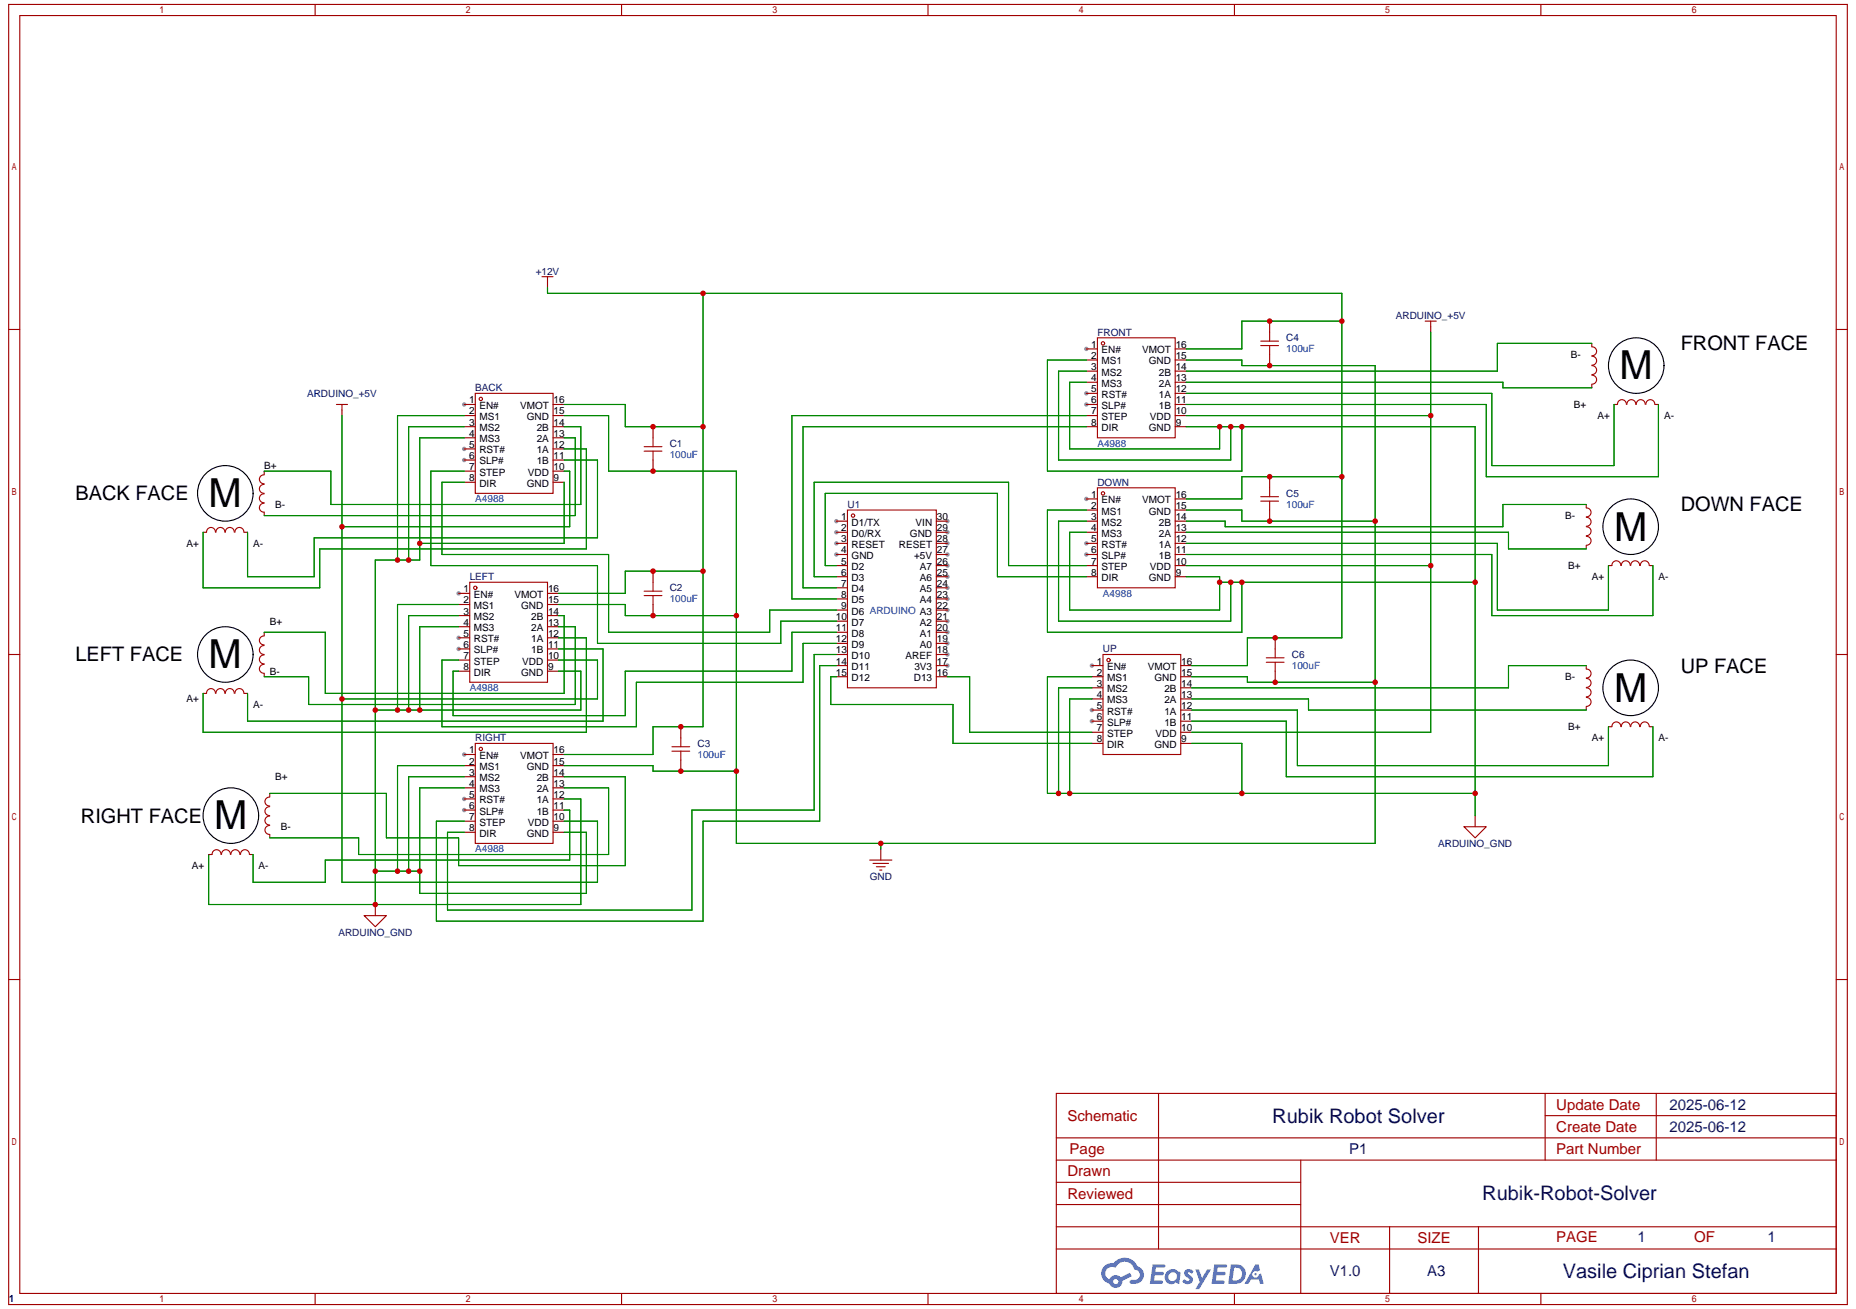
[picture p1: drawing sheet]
<svg xmlns="http://www.w3.org/2000/svg" width="297mm" height="210mm" viewBox="0 0 297 210" stroke-linecap="round" stroke-linejoin="round" font-family="sans-serif">
<g fill="#999">
<circle cx="133.9" cy="83.4" r=".36"/>
<circle cx="133.9" cy="85.2" r=".36"/>
<circle cx="133.9" cy="87" r=".36"/>
<circle cx="133.9" cy="88.8" r=".36"/>
<circle cx="151.7" cy="106.6" r=".36"/>
<circle cx="151.7" cy="104.8" r=".36"/>
<circle cx="151.7" cy="103" r=".36"/>
<circle cx="151.7" cy="101.2" r=".36"/>
<circle cx="151.7" cy="99.4" r=".36"/>
<circle cx="151.7" cy="97.7" r=".36"/>
<circle cx="151.7" cy="95.9" r=".36"/>
<circle cx="151.7" cy="94.1" r=".36"/>
<circle cx="151.7" cy="92.3" r=".36"/>
<circle cx="151.7" cy="90.5" r=".36"/>
<circle cx="151.7" cy="88.8" r=".36"/>
<circle cx="151.7" cy="87" r=".36"/>
<circle cx="151.7" cy="85.2" r=".36"/>
<circle cx="151.7" cy="83.4" r=".36"/>
<circle cx="73.4" cy="95" r=".36"/>
<circle cx="73.4" cy="102.1" r=".36"/>
<circle cx="73.4" cy="103.9" r=".36"/>
<circle cx="173.9" cy="55.9" r=".36"/>
<circle cx="173.9" cy="63" r=".36"/>
<circle cx="173.9" cy="64.8" r=".36"/>
<circle cx="74.3" cy="64.8" r=".36"/>
<circle cx="74.3" cy="71.9" r=".36"/>
<circle cx="74.3" cy="73.6" r=".36"/>
<circle cx="173.9" cy="79.9" r=".36"/>
<circle cx="173.9" cy="87" r=".36"/>
<circle cx="173.9" cy="88.8" r=".36"/>
<circle cx="74.3" cy="120.8" r=".36"/>
<circle cx="74.3" cy="127.9" r=".36"/>
<circle cx="74.3" cy="129.7" r=".36"/>
<circle cx="174.8" cy="106.6" r=".36"/>
<circle cx="174.8" cy="113.7" r=".36"/>
<circle cx="174.8" cy="115.4" r=".36"/>
</g>
<g fill="none" stroke="#a10000" stroke-width=".18">
<path d="M1.4 .7h294.4v208.1h-294.4zM3.2 2.5h290.8v204.6h-290.8zM50.5 .7v1.8M99.5 .7v1.8M148.6 .7v1.8M197.7 .7v1.8M246.7 .7v1.8M1.4 52.7h1.8M294 52.7h1.8M1.4 104.8h1.8M294 104.8h1.8M1.4 156.8h1.8"/>
<path d="M294 156.8h1.8M169.1 175h124.9v32.1h-124.9zM185.5 175v24.9M247.4 175v10.7M247.4 178.6h46.6M265.2 175v10.7M169.1 189.3h39.2M169.1 199.9h124.9M169.1 185.7h124.9M169.1 196.4h124.9M169.1 192.8h39.2M169.1 182.2h124.9"/>
<path d="M208.3 185.7v21.4M222.5 196.4v10.7M236.7 196.4v10.7M50.5 207.1v1.7M99.5 207.1v1.7M148.6 207.1v1.7M197.7 207.1v1.7M246.7 207.1v1.7"/>
</g>
<g fill="#5487ff">
<path d="M189.8 203.3l.6-.2 .4 .1 .3 .3-.3 .5a.36 .36 0 0 0-.2-.3 .36 .36 0 0 0-.4 .1v.1a1.53 1.53 0 0 1 .8 1.1 1 1 0 0 1-1.7 .2l.3-.5 .6 .4 .2-.2v-.2a1.08 1.08 0 0 1-.7-1.2z"/>
<path d="M191.4 203.2h.6l.5 1.4 .8-1.4h.6l-1.9 3.2h-.6l.7-1.2z"/>
<path d="M184.6 202.4h.8a1.18 1.18 0 0 1 1.2 .1 .28 .28 0 0 1-.3 .4h-1.2l-.1 .7h1.2l.2 .3a.35 .35 0 0 1-.5 .3l-1-.1-.1 .9h1a.32 .32 0 0 1 .3 0 .32 .32 0 0 1 .1 .4l-.2 .1h-1.9z"/>
<path d="M194.4 202.4h.9a1.19 1.19 0 0 1 1.1 .1 .28 .28 0 0 1-.2 .4h-1.2l-.1 .7h1.1l.3 .3a.35 .35 0 0 1-.5 .2h-1l-.1 .9h.9a.32 .32 0 0 1 .4 0 .32 .32 0 0 1 .1 .4l-.3 .1h-1.8z"/>
<path d="M201 202.4h.5l.3 .9-.5 .3a.53 .53 0 0 0-.8 .2 .53 .53 0 0 0 .4 .7 .53 .53 0 0 0 .6-.5l.4-.1 .4 1.6h-.5l-.2-.6h-1.3l-.4 .6h-.6z"/>
<path d="M197.1 202.4l-.5 3.1h1.1a1.59 1.59 0 0 0 1.8-1.6 1.59 1.59 0 0 0-1.9-1.5zM197.6 202.9a1.05 1.05 0 0 1 1.3 1.1 1.05 1.05 0 0 1-1.4 1h-.2z"/>
<path d="M186.8 203.6a1.11 1.11 0 0 0-.1 1.6 1.11 1.11 0 0 0 1.6 .1l.5 .2 .2-1.7v-.2h-.4a1.12 1.12 0 0 0-1.8 0zM187.3 203.9a.69 .69 0 0 1 1.1 .2 .69 .69 0 0 1-.5 1 .66 .66 0 0 1-.8-.4 .66 .66 0 0 1 .2-.8z"/>
<path d="M176.8 202.7a1.66 1.66 0 0 0 .8 2.8 1.08 1.08 0 0 0 1.3 .7 1.08 1.08 0 0 0 .8-1.1l1.5-.8-.3-.6-1.4 .8a1.1 1.1 0 0 0-1.9 .3 1.05 1.05 0 0 1-.5-1.5 1.05 1.05 0 0 1 1.5-.3 1.56 1.56 0 0 1 1.6-1 1.56 1.56 0 0 1 1.4 1.3 .81 .81 0 0 1 .9 .7 .81 .81 0 0 1-.8 .9h-.4a.33 .33 0 0 0-.4 .3 .33 .33 0 0 0 .3 .3 1.5 1.5 0 0 0 1.9-.9 1.5 1.5 0 0 0-1-1.9 2.23 2.23 0 0 0-3.8-.5h-.2a1.78 1.78 0 0 0-1.3 .5zM178.2 205.2a.45 .45 0 0 1 .9 0 .45 .45 0 0 1-.9 0z"/>
<circle cx="201" cy="204" r=".2"/>
</g>
<g fill="none" stroke="#a10000" stroke-width=".18">
<path d="M86.8 44.3h1.8M87.7 44.3v.9M175.7 54.1h12.5v16h-12.5zM201.9 55.3h2.8M201.9 54.6h2.8M203.3 53.2v1.4M203.3 55.3v1.4M228.2 51.4h1.8M229.1 51.4v.9M254.9 55.5a.71 .71 0 0 1 .7 .7 .71 .71 0 0 1-.7 .7M254.9 57a.71 .71 0 0 1 .7 .7 .71 .71 0 0 1-.7 .7M254.9 58.5a.71 .71 0 0 1 .7 .7 .71 .71 0 0 1-.7 .8"/>
<path d="M42.3 79.1a.71 .71 0 0 0-.8 .7 .71 .71 0 0 0 .8 .7M42.3 77.6a.71 .71 0 0 0-.8 .7 .71 .71 0 0 0 .8 .7M42.3 76a.71 .71 0 0 0-.8 .7 .71 .71 0 0 0 .8 .7M53.9 64.8h1.7M54.8 64.8v.8M76.1 63h12.5v16h-12.5zM103.1 72.2h2.9M103.1 71.5h2.9M104.6 70.1v1.4M104.6 72.2v1.4M175.7 78.1h12.5v16h-12.5zM201.9 79.5h2.8"/>
<path d="M203.3 78.1v1.4M254.9 60.1a.71 .71 0 0 1 .7 .7 .71 .71 0 0 1-.7 .7M259 64.7a.71 .71 0 0 1 .7-.7 .71 .71 0 0 1 .7 .7M260.5 64.7a.71 .71 0 0 1 .7-.7 .71 .71 0 0 1 .7 .7M262 64.7a.71 .71 0 0 1 .7-.7 .71 .71 0 0 1 .7 .7M263.5 64.7a.71 .71 0 0 1 .7-.7 .71 .71 0 0 1 .8 .7M33.1 85.2a.71 .71 0 0 1 .7-.8 .71 .71 0 0 1 .7 .8M34.6 85.2a.71 .71 0 0 1 .7-.8 .71 .71 0 0 1 .7 .8M36.1 85.2a.71 .71 0 0 1 .7-.8 .71 .71 0 0 1 .7 .8M37.6 85.2a.71 .71 0 0 1 .7-.8 .71 .71 0 0 1 .7 .8M42.3 80.6a.71 .71 0 0 0-.8 .7 .71 .71 0 0 0 .8 .7M75.2 93.2h12.5v16h-12.5z"/>
<path d="M103.1 95.3h2.9M103.1 94.6h2.9M104.6 93.2v1.4M104.6 95.3v1.5M135.7 81.6h14.2v28.5h-14.2zM201.9 80.2h2.8M203.3 80.2v1.4M254 81.3a.71 .71 0 0 1 .8 .7 .71 .71 0 0 1-.8 .7M254 85.9a.71 .71 0 0 1 .8 .7 .71 .71 0 0 1-.8 .7M254 82.8a.71 .71 0 0 1 .8 .7 .71 .71 0 0 1-.8 .7M254 84.3a.71 .71 0 0 1 .8 .7 .71 .71 0 0 1-.8 .7M258.1 90.5a.71 .71 0 0 1 .7-.7 .71 .71 0 0 1 .7 .7"/>
<path d="M259.6 90.5a.71 .71 0 0 1 .7-.7 .71 .71 0 0 1 .7 .7M261.1 90.5a.71 .71 0 0 1 .7-.7 .71 .71 0 0 1 .7 .7M262.7 90.5a.71 .71 0 0 1 .7-.7 .71 .71 0 0 1 .7 .7M33.1 111a.71 .71 0 0 1 .7-.8 .71 .71 0 0 1 .7 .8M34.6 111a.71 .71 0 0 1 .7-.8 .71 .71 0 0 1 .7 .8M36.1 111a.71 .71 0 0 1 .7-.8 .71 .71 0 0 1 .7 .8M37.6 111a.71 .71 0 0 1 .7-.8 .71 .71 0 0 1 .7 .8M42.3 106.4a.71 .71 0 0 0-.8 .7 .71 .71 0 0 0 .8 .7M42.3 104.9a.71 .71 0 0 0-.8 .7 .71 .71 0 0 0 .8 .7M42.3 103.3a.71 .71 0 0 0-.8 .8 .71 .71 0 0 0 .8 .7M42.3 101.8a.71 .71 0 0 0-.8 .7 .71 .71 0 0 0 .8 .7M76.1 119h12.5v16h-12.5z"/>
<path d="M107.6 119.5h2.8M109 118.1v1.4M176.6 104.8h12.5v16h-12.5zM202.8 106h2.8M202.8 105.3h2.8M204.2 103.9v1.4M204.2 106v1.4M254 107.1a.71 .71 0 0 1 .8 .7 .71 .71 0 0 1-.8 .7M254 111.7a.71 .71 0 0 1 .8 .7 .71 .71 0 0 1-.8 .7M254 108.6a.71 .71 0 0 1 .8 .7 .71 .71 0 0 1-.8 .7M254 110.1a.71 .71 0 0 1 .8 .7 .71 .71 0 0 1-.8 .7M258.1 116.3a.71 .71 0 0 1 .7-.7 .71 .71 0 0 1 .7 .7"/>
<path d="M259.6 116.3a.71 .71 0 0 1 .7-.7 .71 .71 0 0 1 .7 .7M261.1 116.3a.71 .71 0 0 1 .7-.7 .71 .71 0 0 1 .7 .7M262.7 116.3a.71 .71 0 0 1 .7-.7 .71 .71 0 0 1 .7 .7M34 136.8a.71 .71 0 0 1 .7-.8 .71 .71 0 0 1 .7 .8M35.5 136.8a.71 .71 0 0 1 .7-.8 .71 .71 0 0 1 .7 .8M37 136.8a.71 .71 0 0 1 .7-.8 .71 .71 0 0 1 .7 .8M38.5 136.8a.71 .71 0 0 1 .7-.8 .71 .71 0 0 1 .7 .8M43.2 132.2a.71 .71 0 0 0-.8 .7 .71 .71 0 0 0 .8 .7M43.2 130.6a.71 .71 0 0 0-.8 .8 .71 .71 0 0 0 .8 .7M43.2 129.1a.71 .71 0 0 0-.8 .7 .71 .71 0 0 0 .8 .8M43.2 127.6a.71 .71 0 0 0-.8 .7 .71 .71 0 0 0 .8 .7M107.6 120.3h2.8"/>
<path d="M109 120.3v1.4M139.3 137.7h3.5M139.8 138.2h2.5M140.3 138.8h1.4M140.9 139.3h.3M234.4 132.3h3.6l-1.8 1.8zM58.3 146.6h3.6l-1.8 1.8z"/>
<circle cx="176.6" cy="55" r=".27"/>
<circle cx="77" cy="63.9" r=".27"/>
<circle cx="176.6" cy="79" r=".27"/>
<circle cx="76.1" cy="94.1" r=".27"/>
<circle cx="136.6" cy="82.5" r=".27"/>
<circle cx="77" cy="119.9" r=".27"/>
<circle cx="177.5" cy="105.7" r=".27"/>
</g>
<g fill="none" stroke="#870000" stroke-width=".18">
<path d="M87.7 45.2v.9M173.9 55.9h1.8M173.9 57.6h1.8M173.9 59.4h1.8M188.2 55.9h1.7M188.2 57.6h1.7M188.2 59.4h1.7M203.3 51.4v1.8M203.3 56.7v1.8M229.1 52.3v.9M254.9 55v.5M42.3 75.4v.6"/>
<path d="M54.8 65.6v.9M74.3 64.8h1.8M74.3 66.5h1.8M74.3 68.3h1.8M74.3 70.1h1.8M74.3 71.9h1.8M74.3 73.6h1.8M74.3 75.4h1.8M74.3 77.2h1.8M88.6 64.8h1.7M88.6 66.5h1.7M88.6 68.3h1.7"/>
<path d="M88.6 70.1h1.7M88.6 71.9h1.7M88.6 73.6h1.7M88.6 75.4h1.7M88.6 77.2h1.7M104.6 68.3v1.8M104.6 73.6v1.8M173.9 61.2h1.8M173.9 63h1.8M173.9 64.8h1.8M173.9 66.5h1.8M173.9 68.3h1.8"/>
<path d="M173.9 79.9h1.8M188.2 61.2h1.7M188.2 63h1.7M188.2 64.8h1.7M188.2 66.5h1.7M188.2 68.3h1.7M188.2 79.9h1.7M203.3 76.3v1.8M254.9 61.5v.6M258.4 64.8h.6M265 64.8h.6M32.5 85.2h.6"/>
<path d="M39.1 85.2h.5M42.3 82v.5M73.4 95h1.8M73.4 96.8h1.8M73.4 98.5h1.8M87.7 95h1.7M87.7 96.8h1.7M87.7 98.5h1.7M104.6 91.4v1.8M104.6 96.8v1.7M133.9 83.4h1.8M133.9 85.2h1.8"/>
<path d="M133.9 87h1.8M133.9 88.8h1.8M133.9 90.5h1.8M133.9 92.3h1.8M133.9 94.1h1.8M133.9 95.9h1.8M133.9 97.7h1.8M133.9 99.4h1.8M149.9 83.4h1.8M149.9 85.2h1.8M149.9 87h1.8M149.9 88.8h1.8"/>
<path d="M149.9 90.5h1.8M149.9 92.3h1.8M149.9 94.1h1.8M149.9 95.9h1.8M149.9 97.7h1.8M149.9 99.4h1.8M173.9 83.4h1.8M173.9 85.2h1.8M173.9 87h1.8M173.9 88.8h1.8M173.9 90.5h1.8M173.9 92.3h1.8"/>
<path d="M173.9 81.6h1.8M188.2 83.4h1.7M188.2 85.2h1.7M188.2 87h1.7M188.2 88.8h1.7M188.2 90.5h1.7M188.2 92.3h1.7M188.2 81.6h1.7M203.3 81.6v1.8M254 80.8v.5M254 87.3v.6M257.5 90.5h.6"/>
<path d="M264.1 90.5h.6M32.5 111h.6M39.1 111h.5M42.3 101.2v.6M42.3 107.8v.5M73.4 100.3h1.8M73.4 102.1h1.8M73.4 103.9h1.8M73.4 105.7h1.8M73.4 107.4h1.8M87.7 100.3h1.7M87.7 102.1h1.7"/>
<path d="M87.7 103.9h1.7M87.7 105.7h1.7M87.7 107.4h1.7M109 116.3v1.8M133.9 101.2h1.8M133.9 103h1.8M133.9 104.8h1.8M133.9 106.6h1.8M133.9 108.3h1.8M149.9 101.2h1.8M149.9 103h1.8M149.9 104.8h1.8"/>
<path d="M149.9 106.6h1.8M149.9 108.3h1.8M174.8 106.6h1.8M174.8 108.3h1.8M174.8 110.1h1.8M174.8 111.9h1.8M174.8 113.7h1.8M174.8 115.4h1.8M174.8 117.2h1.8M174.8 119h1.8M189.1 106.6h1.7M189.1 108.3h1.7"/>
<path d="M189.1 110.1h1.7M189.1 111.9h1.7M189.1 113.7h1.7M189.1 115.4h1.7M189.1 117.2h1.7M189.1 119h1.7M204.2 102.1v1.8M204.2 107.4v1.8M254 106.6v.5M254 113.1v.6M257.5 116.3h.6M264.1 116.3h.6"/>
<path d="M33.4 136.8h.5M40 136.8h.5M43.2 127v.5M43.2 133.6v.5M74.3 120.8h1.8M74.3 122.6h1.8M74.3 124.3h1.8M74.3 126.1h1.8M74.3 127.9h1.8M74.3 129.7h1.8M74.3 131.5h1.8M74.3 133.2h1.8"/>
<path d="M88.6 120.8h1.7M88.6 122.6h1.7M88.6 124.3h1.7M88.6 126.1h1.7M88.6 127.9h1.7M88.6 129.7h1.7M88.6 131.5h1.7M88.6 133.2h1.7M109 121.7v1.8M141 135.9v1.8M236.2 130.6v1.7M60.1 144.8v1.8"/>
</g>
<g fill="none" stroke="#008700" stroke-width=".18">
<path d="M87.7 46.1v.9h127.2v55.1h-15.2v4.5h-8.9M112.6 47v69.3h-8v4.5h-14.3M173.9 57.6h-6.2v17.8h31.1v-7.1M173.9 59.4h-4.4v14.2h27.6v-5.3M189.9 57.6h8.9v.9h21.4v76.5h-102.3v-59.6h-20.5v-8.9h-7.1M214.9 51.4h-16.1v4.5h-8.9M229.1 53.2v64h-38.3M254.9 55h-15.1v4.4h-49.9M54.8 66.5v74.7h40.9v-9.7h-5.4M74.3 75.4h-5.3v15.1h26.7v12.5h29.3v-3.6h8.9M74.3 77.2h-3.5v11.6h26.6v12.4h25.8v-3.5h10.7M74.3 66.5h-10.7v23.2"/>
<path d="M74.3 68.3h-8.9v21.4M74.3 70.1h-7.1v19.6h-7.1v55.1M90.3 64.8h9.8v3.5h12.5M90.3 68.3h2.7v12.5h-40v-5.4h-10.7M90.3 75.4h.9v8.9h-36.4M90.3 73.6h5.4v12.5h-45.4v6.2h-10.7v-7.1M90.3 70.1h1.8v12.4h-49.8M90.3 77.2v9.8h-23.1M90.3 71.9h3.6v16h-42.7v6.2h-18.7v-8.9M173.9 66.5h-47.1v29.4h7.1M173.9 68.3h-45.3v25.8h5.3M173.9 61.2h-2.6v10.7h24v-3.6"/>
<path d="M189.9 66.5h39.2M189.9 68.3h46.3v62.3M189.9 64.8h48.1v11.5h27.6v-11.5M189.9 63h49v11.5h19.5v-9.7M189.9 61.2h50.7v.9h14.3M214.9 76.3h-16.1v3.6h-8.9M73.4 98.5h-8v15.2M73.4 96.8h-9.8v16.9M89.4 98.5h.9v12.5h-38.2v-9.8h-9.8M89.4 96.8h10.7v1.7h17.8M112.6 91.4h-12.5v3.6h-10.7M133.9 90.5h-1.8v-11.5h27.6v13.3h14.2"/>
<path d="M173.9 83.4h-4.4v16h27.6v-6.2M173.9 81.6h-6.2v19.6h31.1v-8M173.9 90.5h-12.4v-13.3h-31.1v15.1h3.5M173.9 85.2h-2.6v12.5h24v-5.4h-5.4M189.9 81.6h8.9v1.8h21.4M189.9 88.8h49v9.7h25.8v-8M189.9 90.5h39.2M189.9 87h49.9v10.7h17.7v-7.2M189.9 85.2h51.6v2.7h12.5M195.3 93.2h40.9M254 80.8h-13.4v3.5h-44.4v-.9h-6.3M73.4 100.3h-6.2v13.4"/>
<path d="M89.4 100.3h2.7v12.5h-42.7v-4.5h-7.1M89.4 102.1h4.5v15.1h-61.4v-6.2M89.4 105.7h6.3v6.2h-40.9M89.4 107.4h3.6v6.3h-32.9M89.4 103.9h7.2v11.5h-57v-4.4M133.9 103h-5.3v6.2h-26.7v7.1h-31.1v-10.6h2.6M133.9 108.3h-.9v4.5h19.6v6.2h22.2M133.9 101.2h-7.1v6.2h-26.7v7.2h-27.6v-7.2h.9M133.9 106.6h-2.7v24.9h-18.6v16h-42.7v-16h4.4M133.9 104.8h-3.5v24.9h-19.6v16h-39.1v-12.5h2.6M151.7 108.3h3.6v8.9h19.5M174.8 108.3h-7.1v18.7h68.5"/>
<path d="M174.8 111.9h-3.5v15.1M174.8 110.1h-5.3v16.9M190.8 108.3h8.9v.9h20.5M190.8 119h8v8M190.8 113.7h16.9v8.9h49.8v-6.3M190.8 111.9h18.7v1.8h44.5M190.8 115.4h15.2v8.9h58.7v-8M254 106.6h-12.5v3.5h-50.7M60.1 139.5h7.1M74.3 122.6h-10.7v16.9M74.3 124.3h-8.9v15.2M74.3 126.1h-7.1v16.9h26.7v-9.8h-3.6"/>
<path d="M90.3 122.6h14.3v.9h13.3M90.3 124.3h9.8v14.3h-26.7v-4.5h-11.5v-7.1h-18.7M90.3 126.1h7.1v10.7h-40v-2.7h-14.2M90.3 129.7h.9v8h-39.1v3.5h-11.6v-4.4M90.3 127.9h2.7v16.9h-59.6v-8M141 135v.9"/>
</g>
<g fill="none" stroke="#000" stroke-width=".18">
<circle cx="262" cy="58.5" r="4.4"/>
<circle cx="36.1" cy="79" r="4.4"/>
<circle cx="261.1" cy="84.3" r="4.4"/>
<circle cx="36.1" cy="104.8" r="4.4"/>
<circle cx="261.1" cy="110.1" r="4.4"/>
<circle cx="37" cy="130.6" r="4.4"/>
</g>
<g fill="#c00">
<circle cx="109" cy="123.5" r=".44"/>
<circle cx="117.9" cy="123.5" r=".44"/>
<circle cx="141" cy="135" r=".44"/>
<circle cx="220.2" cy="109.2" r=".44"/>
<circle cx="204.2" cy="109.2" r=".44"/>
<circle cx="220.2" cy="83.4" r=".44"/>
<circle cx="203.3" cy="83.4" r=".44"/>
<circle cx="203.3" cy="58.5" r=".44"/>
<circle cx="117.9" cy="98.5" r=".44"/>
<circle cx="104.6" cy="98.5" r=".44"/>
<circle cx="104.6" cy="75.4" r=".44"/>
<circle cx="112.6" cy="47" r=".44"/>
<circle cx="112.6" cy="68.3" r=".44"/>
<circle cx="104.6" cy="68.3" r=".44"/>
<circle cx="112.6" cy="91.4" r=".44"/>
<circle cx="104.6" cy="91.4" r=".44"/>
<circle cx="109" cy="116.3" r=".44"/>
<circle cx="214.9" cy="51.4" r=".44"/>
<circle cx="203.3" cy="51.4" r=".44"/>
<circle cx="214.9" cy="76.3" r=".44"/>
<circle cx="203.3" cy="76.3" r=".44"/>
<circle cx="204.2" cy="102.1" r=".44"/>
<circle cx="229.1" cy="66.5" r=".44"/>
<circle cx="229.1" cy="90.5" r=".44"/>
<circle cx="54.8" cy="84.3" r=".44"/>
<circle cx="54.8" cy="111.9" r=".44"/>
<circle cx="60.1" cy="139.5" r=".44"/>
<circle cx="60.1" cy="144.8" r=".44"/>
<circle cx="60.1" cy="113.7" r=".44"/>
<circle cx="63.6" cy="89.7" r=".44"/>
<circle cx="65.4" cy="89.7" r=".44"/>
<circle cx="67.2" cy="87" r=".44"/>
<circle cx="63.6" cy="113.7" r=".44"/>
<circle cx="65.4" cy="113.7" r=".44"/>
<circle cx="67.2" cy="113.7" r=".44"/>
<circle cx="63.6" cy="139.5" r=".44"/>
<circle cx="65.4" cy="139.5" r=".44"/>
<circle cx="67.2" cy="139.5" r=".44"/>
<circle cx="171.3" cy="127" r=".44"/>
<circle cx="198.8" cy="127" r=".44"/>
<circle cx="236.2" cy="127" r=".44"/>
<circle cx="236.2" cy="93.2" r=".44"/>
<circle cx="198.8" cy="68.3" r=".44"/>
<circle cx="197.1" cy="68.3" r=".44"/>
<circle cx="195.3" cy="68.3" r=".44"/>
<circle cx="198.8" cy="93.2" r=".44"/>
<circle cx="197.1" cy="93.2" r=".44"/>
<circle cx="195.3" cy="93.2" r=".44"/>
<circle cx="169.5" cy="127" r=".44"/>
</g>
<g font-size="6.4">
<text x="259.3" y="60.7">M</text>
<text x="33.4" y="81.2">M</text>
<text x="258.4" y="86.5">M</text>
<text x="33.4" y="107">M</text>
<text x="258.4" y="112.3">M</text>
<text x="34.3" y="132.8">M</text>
</g>
<g font-size="3.2">
<text x="269.1" y="56.1">FRONT FACE</text>
<text x="12.1" y="80.1">BACK FACE</text>
<text x="269.1" y="81.9">DOWN FACE</text>
<text x="12.1" y="105.9">LEFT FACE</text>
<text x="269.1" y="107.7">UP FACE</text>
<text x="13" y="131.7">RIGHT FACE</text>
</g>
<g font-size="3.2" fill="#000080">
<text x="203.7" y="179.7">Rubik Robot Solver</text>
<text x="237.3" y="192.2">Rubik-Robot-Solver</text>
<text x="250.2" y="204.6">Vasile Ciprian Stefan</text>
</g>
<g font-size="2.4" fill="#a00000">
<text x="170.9" y="179.4">Schematic</text>
<text x="249.2" y="177.6">Update Date</text>
<text x="171.3" y="184.8">Page</text>
<text x="249.2" y="181.2">Create Date</text>
<text x="249.2" y="184.8">Part Number</text>
<text x="170.9" y="191.9">Reviewed</text>
<text x="170.9" y="188.3">Drawn</text>
<text x="212.9" y="199">VER</text>
<text x="226.9" y="199">SIZE</text>
<text x="249.2" y="198.8">PAGE</text>
<text x="271.2" y="198.8">OF</text>
</g>
<g font-size="2.4" fill="#000080">
<text x="267.3" y="177.6">2025-06-12</text>
<text x="216.1" y="184.8">P1</text>
<text x="267.3" y="181.2">2025-06-12</text>
<text x="262.2" y="198.8">1</text>
<text x="283" y="198.8">1</text>
<text x="212.9" y="204.3">V1.0</text>
<text x="228.5" y="204.3">A3</text>
</g>
<g font-size="1.6" fill="#000080">
<text x="85.8" y="44">+12V</text>
<text x="175.7" y="53.7">FRONT</text>
<text x="223.5" y="51.1">ARDUINO_+5V</text>
<text x="206" y="54.6">C4</text>
<text x="49.2" y="63.5">ARDUINO_+5V</text>
<text x="76.1" y="62.6">BACK</text>
<text x="107.2" y="71.5">C1</text>
<text x="175.7" y="77.8">DOWN</text>
<text x="135.7" y="81.3">U1</text>
<text x="206" y="79.5">C5</text>
<text x="75.2" y="92.9">LEFT</text>
<text x="107.2" y="94.7">C2</text>
<text x="176.6" y="104.4">UP</text>
<text x="206.8" y="105.3">C6</text>
<text x="76.1" y="118.7">RIGHT</text>
<text x="111.7" y="119.6">C3</text>
<text x="230.3" y="135.6">ARDUINO_GND</text>
<text x="139.3" y="140.9">GND</text>
<text x="54.2" y="149.8">ARDUINO_GND</text>
<text x="1.4" y="208.5">1</text>
</g>
<g font-size="1.6">
<text x="174.7" y="55.7">1</text>
<text x="174.7" y="57.5">2</text>
<text x="174.7" y="59.2">3</text>
<text x="176.4" y="56.6">EN#</text>
<text x="176.4" y="58.3">MS1</text>
<text x="182.9" y="56.6">VMOT</text>
<text x="184" y="58.3">GND</text>
<text x="188.3" y="59.2">14</text>
<text x="188.3" y="57.5">15</text>
<text x="188.3" y="55.7">16</text>
<text x="251.5" y="57.3">B-</text>
<text x="75.1" y="64.6">1</text>
<text x="76.8" y="65.5">EN#</text>
<text x="83.3" y="65.5">VMOT</text>
<text x="88.6" y="64.6">16</text>
<text x="174.7" y="61">4</text>
<text x="174.7" y="62.8">5</text>
<text x="174.7" y="64.6">6</text>
<text x="176.4" y="60.1">MS2</text>
<text x="176.4" y="61.9">MS3</text>
<text x="176.4" y="63.7">RST#</text>
<text x="176.4" y="65.5">SLP#</text>
<text x="185.6" y="65.5">1B</text>
<text x="185.6" y="63.7">1A</text>
<text x="185.6" y="61.9">2A</text>
<text x="185.6" y="60.1">2B</text>
<text x="188.3" y="64.6">11</text>
<text x="188.3" y="62.8">12</text>
<text x="188.3" y="61">13</text>
<text x="252" y="65.3">B+</text>
<text x="75.1" y="66.4">2</text>
<text x="75.1" y="68.1">3</text>
<text x="75.1" y="69.9">4</text>
<text x="75.1" y="71.7">5</text>
<text x="76.8" y="67.2">MS1</text>
<text x="76.8" y="69">MS2</text>
<text x="76.8" y="70.8">MS3</text>
<text x="84.3" y="67.2">GND</text>
<text x="85.9" y="70.8">2A</text>
<text x="85.9" y="69">2B</text>
<text x="88.6" y="71.7">12</text>
<text x="88.6" y="69.9">13</text>
<text x="88.6" y="68.1">14</text>
<text x="88.6" y="66.4">15</text>
<text x="174.7" y="66.4">7</text>
<text x="174.7" y="68.1">8</text>
<text x="176.4" y="67.2">STEP</text>
<text x="176.4" y="69">DIR</text>
<text x="184" y="69">GND</text>
<text x="184.1" y="67.2">VDD</text>
<text x="188.3" y="68.1">9</text>
<text x="188.3" y="66.4">10</text>
<text x="255.8" y="67.1">A+</text>
<text x="266.4" y="67.1">A-</text>
<text x="42.3" y="75.1">B+</text>
<text x="75.1" y="73.5">6</text>
<text x="75.1" y="75.2">7</text>
<text x="75.1" y="77">8</text>
<text x="76.8" y="72.6">RST#</text>
<text x="76.8" y="74.4">SLP#</text>
<text x="76.8" y="76.1">STEP</text>
<text x="76.8" y="77.9">DIR</text>
<text x="84.3" y="77.9">GND</text>
<text x="84.5" y="76.1">VDD</text>
<text x="85.9" y="74.4">1B</text>
<text x="85.9" y="72.6">1A</text>
<text x="88.6" y="77">9</text>
<text x="88.6" y="75.2">10</text>
<text x="88.6" y="73.5">11</text>
<text x="44.1" y="81.3">B-</text>
<text x="134.7" y="83.3">1</text>
<text x="150" y="83.3">30</text>
<text x="174.7" y="79.7">1</text>
<text x="174.7" y="81.5">2</text>
<text x="174.7" y="83.3">3</text>
<text x="176.4" y="80.6">EN#</text>
<text x="176.4" y="82.4">MS1</text>
<text x="182.9" y="80.6">VMOT</text>
<text x="184" y="82.4">GND</text>
<text x="188.3" y="83.3">14</text>
<text x="188.3" y="81.5">15</text>
<text x="188.3" y="79.7">16</text>
<text x="250.6" y="83.1">B-</text>
<text x="29.9" y="87.5">A+</text>
<text x="40.5" y="87.5">A-</text>
<text x="134.7" y="85">2</text>
<text x="134.7" y="86.8">3</text>
<text x="134.7" y="88.6">4</text>
<text x="136.4" y="84.1">D1/TX</text>
<text x="136.4" y="85.9">D0/RX</text>
<text x="136.4" y="87.7">RESET</text>
<text x="136.4" y="89.5">GND</text>
<text x="143.9" y="87.7">RESET</text>
<text x="145.7" y="85.9">GND</text>
<text x="146.4" y="89.5">+5V</text>
<text x="146.6" y="84.1">VIN</text>
<text x="150" y="88.6">27</text>
<text x="150" y="86.8">28</text>
<text x="150" y="85">29</text>
<text x="174.7" y="85">4</text>
<text x="174.7" y="86.8">5</text>
<text x="174.7" y="88.6">6</text>
<text x="176.4" y="84.1">MS2</text>
<text x="176.4" y="85.9">MS3</text>
<text x="176.4" y="87.7">RST#</text>
<text x="176.4" y="89.5">SLP#</text>
<text x="185.6" y="89.5">1B</text>
<text x="185.6" y="87.7">1A</text>
<text x="185.6" y="85.9">2A</text>
<text x="185.6" y="84.1">2B</text>
<text x="188.3" y="88.6">11</text>
<text x="188.3" y="86.8">12</text>
<text x="188.3" y="85">13</text>
<text x="74.2" y="94.8">1</text>
<text x="75.9" y="95.7">EN#</text>
<text x="82.4" y="95.7">VMOT</text>
<text x="87.8" y="94.8">16</text>
<text x="134.7" y="90.4">5</text>
<text x="134.7" y="92.1">6</text>
<text x="134.7" y="93.9">7</text>
<text x="134.7" y="95.7">8</text>
<text x="136.4" y="91.3">D2</text>
<text x="136.4" y="93">D3</text>
<text x="136.4" y="94.8">D4</text>
<text x="147.3" y="94.8">A5</text>
<text x="147.3" y="93">A6</text>
<text x="147.3" y="91.3">A7</text>
<text x="150" y="95.7">23</text>
<text x="150" y="93.9">24</text>
<text x="150" y="92.1">25</text>
<text x="150" y="90.4">26</text>
<text x="174.7" y="90.4">7</text>
<text x="174.7" y="92.1">8</text>
<text x="176.4" y="91.3">STEP</text>
<text x="176.4" y="93">DIR</text>
<text x="184" y="93">GND</text>
<text x="184.1" y="91.3">VDD</text>
<text x="188.3" y="92.1">9</text>
<text x="188.3" y="90.4">10</text>
<text x="251.1" y="91.1">B+</text>
<text x="254.9" y="92.9">A+</text>
<text x="265.6" y="92.9">A-</text>
<text x="43.2" y="100">B+</text>
<text x="74.2" y="96.6">2</text>
<text x="74.2" y="98.4">3</text>
<text x="74.2" y="100.2">4</text>
<text x="74.2" y="101.9">5</text>
<text x="75.9" y="97.5">MS1</text>
<text x="75.9" y="99.3">MS2</text>
<text x="75.9" y="101">MS3</text>
<text x="83.4" y="97.5">GND</text>
<text x="85" y="101">2A</text>
<text x="85" y="99.3">2B</text>
<text x="87.8" y="101.9">12</text>
<text x="87.8" y="100.2">13</text>
<text x="87.8" y="98.4">14</text>
<text x="87.8" y="96.6">15</text>
<text x="133.8" y="99.3">10</text>
<text x="133.8" y="101">11</text>
<text x="134.7" y="97.5">9</text>
<text x="136.4" y="96.6">D5</text>
<text x="136.4" y="98.4">D6 ARDUINO A3</text>
<text x="136.4" y="100.2">D7</text>
<text x="136.4" y="101.9">D8</text>
<text x="147.3" y="101.9">A1</text>
<text x="147.3" y="100.2">A2</text>
<text x="147.3" y="96.6">A4</text>
<text x="150" y="101">20</text>
<text x="150" y="99.3">21</text>
<text x="150" y="97.5">22</text>
<text x="43.2" y="108">B-</text>
<text x="74.2" y="103.7">6</text>
<text x="74.2" y="105.5">7</text>
<text x="74.2" y="107.3">8</text>
<text x="75.9" y="102.8">RST#</text>
<text x="75.9" y="104.6">SLP#</text>
<text x="75.9" y="106.4">STEP</text>
<text x="83.6" y="106.4">VDD</text>
<text x="85" y="104.6">1B</text>
<text x="85" y="102.8">1A</text>
<text x="87.8" y="107.3">9</text>
<text x="87.8" y="105.5">10</text>
<text x="87.8" y="103.7">11</text>
<text x="133.8" y="102.8">12</text>
<text x="133.8" y="104.6">13</text>
<text x="133.8" y="106.4">14</text>
<text x="136.4" y="103.7">D9</text>
<text x="136.4" y="105.5">D10</text>
<text x="136.4" y="107.3">D11</text>
<text x="145" y="105.5">AREF</text>
<text x="146.4" y="107.3">3V3</text>
<text x="147.3" y="103.7">A0</text>
<text x="150" y="106.4">17</text>
<text x="150" y="104.6">18</text>
<text x="150" y="102.8">19</text>
<text x="175.6" y="106.4">1</text>
<text x="177.3" y="107.3">EN#</text>
<text x="183.8" y="107.3">VMOT</text>
<text x="189.1" y="106.4">16</text>
<text x="29.9" y="112.4">A+</text>
<text x="40.5" y="113.3">A-</text>
<text x="75.9" y="108.2">DIR</text>
<text x="83.4" y="108.2">GND</text>
<text x="133.8" y="108.2">15</text>
<text x="136.4" y="109">D12</text>
<text x="146.3" y="109">D13</text>
<text x="150" y="108.2">16</text>
<text x="175.6" y="108.2">2</text>
<text x="175.6" y="109.9">3</text>
<text x="175.6" y="111.7">4</text>
<text x="175.6" y="113.5">5</text>
<text x="177.3" y="109">MS1</text>
<text x="177.3" y="110.8">MS2</text>
<text x="177.3" y="112.6">MS3</text>
<text x="184.8" y="109">GND</text>
<text x="186.4" y="112.6">2A</text>
<text x="186.4" y="110.8">2B</text>
<text x="189.1" y="113.5">12</text>
<text x="189.1" y="111.7">13</text>
<text x="189.1" y="109.9">14</text>
<text x="189.1" y="108.2">15</text>
<text x="250.6" y="108.9">B-</text>
<text x="175.6" y="115.3">6</text>
<text x="175.6" y="117.1">7</text>
<text x="175.6" y="118.8">8</text>
<text x="177.3" y="114.4">RST#</text>
<text x="177.3" y="116.2">SLP#</text>
<text x="177.3" y="117.9">STEP</text>
<text x="177.3" y="119.7">DIR</text>
<text x="184.8" y="119.7">GND</text>
<text x="185" y="117.9">VDD</text>
<text x="186.4" y="116.2">1B</text>
<text x="186.4" y="114.4">1A</text>
<text x="189.1" y="118.8">9</text>
<text x="189.1" y="117.1">10</text>
<text x="189.1" y="115.3">11</text>
<text x="251.1" y="116.9">B+</text>
<text x="254.9" y="118.7">A+</text>
<text x="265.6" y="118.7">A-</text>
<text x="44.1" y="124.9">B+</text>
<text x="75.1" y="120.6">1</text>
<text x="75.1" y="122.4">2</text>
<text x="75.1" y="124.2">3</text>
<text x="75.1" y="125.9">4</text>
<text x="76.8" y="121.5">EN#</text>
<text x="76.8" y="123.3">MS1</text>
<text x="76.8" y="125.1">MS2</text>
<text x="83.3" y="121.5">VMOT</text>
<text x="84.3" y="123.3">GND</text>
<text x="85.9" y="125.1">2B</text>
<text x="88.6" y="125.9">13</text>
<text x="88.6" y="124.2">14</text>
<text x="88.6" y="122.4">15</text>
<text x="88.6" y="120.6">16</text>
<text x="75.1" y="127.7">5</text>
<text x="75.1" y="129.5">6</text>
<text x="75.1" y="131.3">7</text>
<text x="76.8" y="126.8">MS3</text>
<text x="76.8" y="128.6">RST#</text>
<text x="76.8" y="130.4">SLP#</text>
<text x="85.9" y="130.4">1B</text>
<text x="85.9" y="128.6">1A</text>
<text x="85.9" y="126.8">2A</text>
<text x="88.6" y="131.3">10</text>
<text x="88.6" y="129.5">11</text>
<text x="88.6" y="127.7">12</text>
<text x="45" y="132.9">B-</text>
<text x="75.1" y="133.1">8</text>
<text x="76.8" y="132.2">STEP</text>
<text x="76.8" y="134">DIR</text>
<text x="84.3" y="134">GND</text>
<text x="84.5" y="132.2">VDD</text>
<text x="88.6" y="133.1">9</text>
<text x="30.7" y="139.1">A+</text>
<text x="41.4" y="139.1">A-</text>
</g>
<g font-size="1.6" fill="#00f">
<text x="206" y="56.4">100uF</text>
<text x="175.7" y="71.5">A4988</text>
<text x="107.2" y="73.3">100uF</text>
<text x="76.1" y="80.4">A4988</text>
<text x="206" y="81.3">100uF</text>
<text x="176.6" y="95.5">A4988</text>
<text x="107.2" y="96.4">100uF</text>
<text x="206.8" y="107.1">100uF</text>
<text x="75.2" y="110.7">A4988</text>
<text x="111.7" y="121.3">100uF</text>
<text x="76.1" y="136.5">A4988</text>
</g>
</svg>
